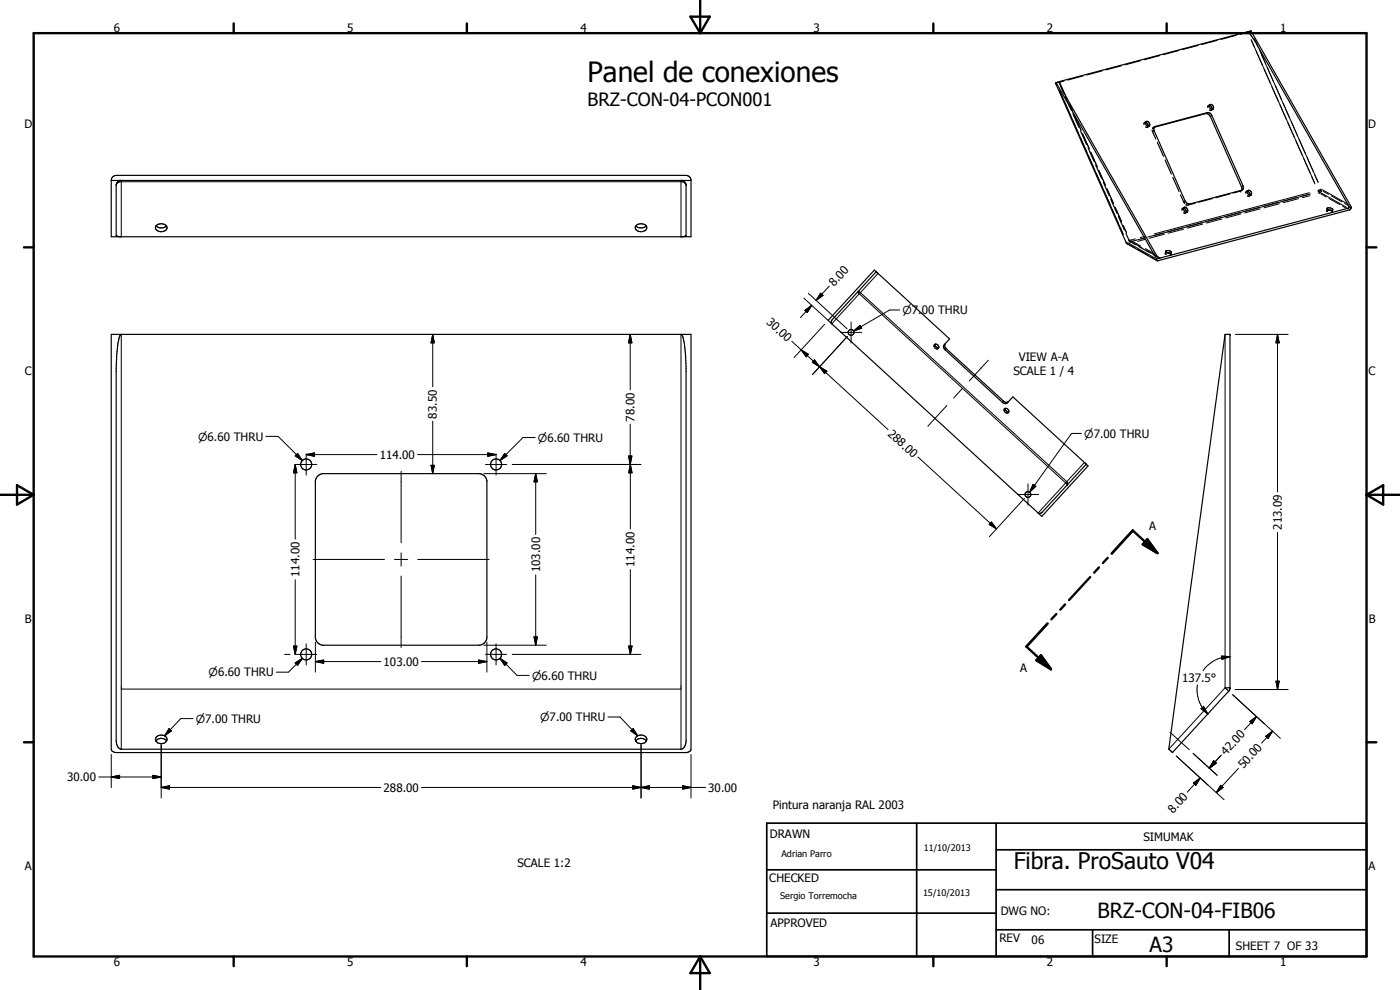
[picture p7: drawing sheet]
<svg xmlns="http://www.w3.org/2000/svg" width="420mm" height="297mm" viewBox="0 0 420 297" stroke-linecap="round" stroke-linejoin="round" font-family="sans-serif">
<g fill="none" stroke="#000" stroke-width=".3">
<path d="M375.5 11.9l19 42.9M375.5 12.1l1 2.1M376.5 11.6l1 2.2M377 15.3l1.9 4.3M377.9 14.9l1.9 4.3M378.5 16.2l17.1 38.4M318 27.1l19.1 43.2M318 24.7l1.9 4.1M318 27.3l1 2.2M319.5 30.5l1.9 4.3M321 31.2l1 2.5M321.8 35.9l2 4.4"/>
<path d="M322.4 34.5l2 4.4M322.5 34.7l2 4.4M346.1 39.5h-.1M346.3 38.2h.1M346.4 38.1h.1M346.4 39.3l-.2 .1M346.7 38l-.3 .1M362.4 33.8l-.5 .3M363.7 34.7l-.4 .3M379.3 20.7l2 4.3M380.3 20.2l1.9 4.4M381.7 26.1l2 4.3"/>
<path d="M382.7 25.7l1.9 4.3M384.1 31.5l1.9 4.3M385.1 31l1.9 4.3M386.5 36.9l1.9 4.2M387.5 36.4l1.9 4.4M34.9 55.6l.2-.6 1-.5h168.6l.9 .5 .3 .6M36.4 54.1h.1M36.4 54.1v16.9M204.4 54.1h.1M204.4 54.1v16.9M324.3 41.3l1.9 4.3M324.9 40l1.9 4.5"/>
<path d="M324.9 40.2l2 4.4M326.6 46.7l1.9 4.3M327.3 45.6l2 4.4M327.4 45.7l1.9 4.4M329.8 51.1l2 4.4M329.8 51.2l2 4.4M331.4 57.5l1.9 4.3M332.2 56.7l2 4.4-1.9-4.4M372.4 57.3h-.2M372.6 57.1h-.1M373 55.8l-.4 .2M388.9 42.2l1.9 4.4"/>
<path d="M389.4 59.2l-4.6 1.3M389.7 59.6l-4.6 1.2M389.9 41.8l1.9 4.3M391.3 47.6l1.9 4.3M392.2 47.2l2 4.3M392.8 58.3l-2.3 .6M393 57.8l-46.6 12.4M393.1 58.7l-2.2 .6M393.3 58.2l-46.7 12.4M393.6 53l1 2.2M394.7 52.6l.9 2.1M395.8 57.5l-.2-.4 .9-.3-.6 .7"/>
<path d="M395.9 57.8h.1M395.9 57.8l.1 .2M395.9 57.5l-.1 .2M396 57.4l-.1 .1M396.1 58l.2-.2 7.8 4.4M396.4 58.2l1.6 .9M396.6 57.1l-.3 .2M396.7 57.2l-.2 .3M396.9 56.9l7.2 4.1M397.1 57.4l1.6 .9M398.9 59.6l3.2 1.8M399.5 58.8l3.2 1.8"/>
<path d="M334.7 62.2l1.9 4.4M334.7 62.1l1.9 4.4M336.2 68.2l.9 2.2M337.1 67.6l1 2.2M337.1 67.7l1 2.3M338 72.8h.2M338 72.8h.1M338.1 72.7l.2 .5M338.1 72.6l-.1 .2M338.2 72.8l.1 .1M338.3 73.2h.1M338.4 73.1h.1"/>
<path d="M338.4 73.1v.1M338.6 72.9l8.1 4.6M338.9 72.1h.1M338.9 72.1l.1 .2M338.9 72.1l.3 .2M339 73.4l1.6 .9M339.2 72.4h.1M339.2 72.4l.1 .1-.2-.1M339.4 72.2l2.9 1.6M339.8 72.7l2.9 1.6M340.7 71.7l-1.4 .4M341 72.1l-1.4 .3"/>
<path d="M341.4 74.8l3.2 1.8M343.4 71.4l-2.3 .7M343.6 70.9l-1.4 .4M343.7 71.8l-2.3 .6M343.7 74.6l2.9 1.6M343.8 71.3l-1.4 .4M344.1 75.2l2.9 1.6M345.4 77.1l1.6 .9M347.4 77l.7 .4M349.2 69.9l-4.7 1.2M349.5 70.3l-4.7 1.2M354.9 68.4l-4.6 1.2"/>
<path d="M355.2 68.7l-4.6 1.3M355.4 60.5l-.2 .1M355.7 60.3l-.2 .1M356.7 61.4l-.1 .1M357 61.2l-.1 .1M361 67.2l-4.6 1.3M366.7 65.7l-4.6 1.2M372.4 64.2l-4.5 1.2M378.2 62.7l-4.6 1.2M384 61.1l-4.7 1.3M402.9 61.8l1.6 .9M403.6 61l1.6 .9"/>
<path d="M241.2 89.5l7.2 6.6M241.5 93.1l2.1-1.5-1.3 2.2zM242.6 88l11.6 10.7M243.6 91.6l-3.4 3.7M246.3 88l.7 .6-2.1 1.5zM247.5 97.3l-9.2 10M248.9 85.9l-4 4.2M252.3 99.7h6.3M255.4 96.6v6.3M256.2 99.3l1.9-1.7 .5 .9zM257.9 88.1l61.9 56.8M257.9 88.1l-8.3 9.1"/>
<path d="M258.2 87.8l62 56.7M258.2 87.8l-.4-.3-.5 .1 .6 .5M258.2 87.8l-.3 .3M263.5 82l-5.3 5.8M270 93h-3l-10.8 6.3M36.4 100.3v124.5M129.9 100.3l.4 2.6h-.9zM129.9 100.3v15.8M189.1 100.3l.5 2.6h-1zM189.1 100.3v16.7M204.4 100.3v124.5M237.6 102.4l8.3 7.6"/>
<path d="M240.4 105l2.2 1.3-.6 .8zM244.5 108l1.4 2-2.1-1.3zM245.9 110l2.2 1.4-.6 .7zM245.9 110l20.6 18.9M254.3 100.9l-10.5 11.5M284 104.6l-.3 .4M288.9 116.5l-2.7 2.9M294.5 110.3l-3.6 4M296.6 108.1l-2.1 2.3M367.7 100.3v106.1M370.7 100.3h15.9M383.4 100.3l.5 2.6h-1z"/>
<path d="M383.4 100.3v47.3M79.8 130.9h3.7l7.2 7.3M88.6 139.4l.5 2.5h-1zM88.6 136.8l.7-.7 1.4 2.1zM88.6 139.4v22.4M88.7 139.4h6.4M89.3 136.1l1.4 2.1-2.1-1.4zM91.9 136.4l2.5-.5v1zM91.9 136.2v6.3M91.9 136.4h21.2M125.3 136.4h23.6M129.4 139.6h.9l-.4 2.5z"/>
<path d="M129.9 126.4v15.7M145.7 139.4h6.3M146.4 135.9l2.5 .5-2.5 .5zM148.9 136.2v6.3M151.5 136.1l.7 .7-2.1 1.4zM153.7 139.4h38.7M160.6 131.3h-3.6l-6.9 6.9M188.6 136.8h1l-.5 2.6zM189.1 127.3l.1 31.4M189.2 139.4l.5 2.5h-1zM275.5 137.1l23.5 21.6M284.2 121.7l-5.7 6.2"/>
<path d="M301.1 120.3l-.3 .4M324.6 130h-3l-12.6 17.7M325.4 138.8l-5.2 5.7M120.4 141.4v21.5M145.2 142.1h3.6M149 142.1h14.9M160.8 142.1l.5 2.5h-1zM160.8 142.1v18.3M297.5 156.6l1.5 2.1-2.1-1.3zM305.3 148.4h6.4M307.4 149.6l-10.5 11.4M308.5 145.2v6.4"/>
<path d="M310 145.3l.8 .6-1.8 1.8zM319.8 144.9l.6 .5M319.8 144.9l-8.2 9M320.2 144.5l.3 .5-.1 .4M320.2 144.5l-.4 .4M320.4 145.4h.1M383.4 159.7v47.2M88.6 173.9v22.4M94 167.9h21.4M118.4 167.9h4M120.4 165.9v3.9M120.4 172.8v21.5"/>
<path d="M125.4 167.9h21.4M160.8 172.5v21.1M189.2 170.9v25.4M85.4 196.3h1.7M88.1 193.8h1l-.5 2.5zM88.6 198.9l2.1-1.4-1.4 2.1zM88.7 196.3h6.4M90.7 197.5l-4.1 4.2h-3.7M91.9 193.2v6.3M94.6 198.5l2.5-.5v1zM94.6 198.5h19.7M94.6 192.7v3.6"/>
<path d="M94.6 196.5v5.2M126.5 198.5h19.6M143.6 198l2.5 .5-2.5 .5zM145.2 193.6h3.6M145.7 196.3h6.3M146.1 192.7v3.6M146.1 196.5v5.2M148.9 193.2v6.3M149 193.6h14.9M150.1 197.5l2.1 1.4-.7 .7zM150.1 197.5l5.1 5.1h3.6M153.7 196.3h38.7"/>
<path d="M160.3 191.1h1l-.5 2.5zM188.7 193.8h1l-.5 2.5zM366.6 196.8l2.5 .2-2.4 .8zM369.1 197a10 10 0 0 0-7.1 3l-1 1.2M36.4 206.8h168M50.7 218.6l.8 .7-2.1 1.5zM57.9 215.6h-3.6l-4.9 5.2M182.4 215.1h3.7l5.3 5.7M189.3 219.3l.7-.7 1.4 2.2zM351.1 219.7l5.8 5.3M359.4 205.5a10.1 10.1 0 0 0 1.4 6.8l1.7 1.9M360.5 212.6l.7-.6 1.3 2.2z"/>
<path d="M367.7 206.4l1.1 .9M367.7 206.4h1.4M367.7 206.4l-16.9 18.4M368.8 207.3h.1M369.1 206.4h.1M370.7 206.9h15.9M375.1 216.5l2-1.5-1.3 2.2zM377.1 215l-3.6 3.9M379.4 217.2l-9.5-8.8 14.3 13.1M381.9 219.4l-3.3 3.6M382.9 204.4h1l-.5 2.5zM29.6 233.1h18.8"/>
<path d="M33.4 233.1l2.5-.5v1zM33.4 226.4v9.9M45.9 232.6l2.5 .5-2.5 .5zM48.4 236.3l2.5-.5v1zM48.4 223.4v16M48.4 236.3h65.9M126.5 236.3h85.2M189.9 235.8l2.5 .5-2.5 .5zM189.9 235.8l5 1v-1l-5 1zM192.4 236.3l2.5-.5v1zM192.4 223.4v16M204.9 235.8l2.5 .5-2.5 .5z"/>
<path d="M207.4 226.4v13M358.1 226.1l7.2 6.5M358.2 234.9l2-1.5-1.3 2.2zM360.2 233.4l-3.9 4.3M362.5 235.6l-9.5-8.7 14.4 13M364.2 228.3l.8 .7-2.1 1.5zM364.3 228.3l.7 .7-2.1 1.5zM365 229l-.8-.7-1.3 2.2M365 229l-2.1 1.5M365 229l-.7-.7-1.4 2.2M366.3 226.8l-3.4 3.7M366.3 235.6l.8 .7-2.1 1.5z"/>
<path d="M366.6 226.5l-2 2.1M371.7 230.5l-6.7 7.3M379.8 220.9l2.1-1.5-1.3 2.2z"/>
</g>
<g fill="none" stroke="#000" stroke-width=".35">
<path d="M336.5 19.7l-4.6 1.3M342.3 18.2l-4.6 1.2M348 16.7l-4.6 1.2M353.8 15.2l-4.6 1.2M359.5 13.6l-4.6 1.3M365.3 12.1l-4.6 1.2M371 10.6l-4.6 1.2M374.4 9.5l.2 .1M374.4 9.5l-56.4 15M374.6 9.6l2.2 3.1 27.8 48.7 .2 .6-.2 .5M374.6 9.6l-2.4 .7M374.8 9.6h-.2"/>
<path d="M375.1 9.4h.1M375.4 9.3l30.2 52.9M375.4 9.3l-1 .2M375.4 9.3l-.3 .1M316.8 24.9h.1M316.8 24.9l21.2 47.9 9.2 5.4M316.9 24.8l-.1 .1M316.9 24.8l30.2 52.9M318 24.5l1.2 3.4M318 24.5l-1.1 .3M318.4 26l1.7 3.3 26.9 47.2 .6 .7 .5 .2M319.3 24.3l-2.4 .6"/>
<path d="M319.7 29l1.8 4.1M322 34.1l1.8 4.1M324.3 39.2l1.8 4.1M325 22.8l-4.5 1.2M330.8 21.3l-4.6 1.2M343.3 37.3a.6 .6 0 0 1 .6-.7 .6 .6 0 0 1 .6 .7v.8M343.7 36.7h-.2M343.9 36.6a.8 .8 0 0 1 1 .2 .8 .8 0 0 1-.1 1.1 .92 .92 0 0 1-.9-1.3zM344 36.4l-.2 .2M344.5 38.1l-.3 .1-.4-.1M344.5 38.1h-.1M344.8 37.8l-.1 .2"/>
<path d="M345.8 39.1l1.1 2.6M346.3 38.2l-.4 .4M346.4 38.2l15.5-4.1 .8 .1 .6 .8 9.3 21 .1 .7-.3 .6M346.6 38l-.3 .4 .1 .9 9.3 21 .6 .7 .7 .2 15.7-4.1 .4-.3-.1-1.1-9.3-21-.6-.7-.7-.2-16 4.3M362.7 31.7a.86 .86 0 0 1 .9 .4 .86 .86 0 0 1-.2 1l-.4-.1M362.7 31.7l-.2 .6M362.8 31.6l-.1 .1M363 31.5a.93 .93 0 0 0 1.1 1.3M363 31.5a.85 .85 0 0 1 1 .2 .85 .85 0 0 1 .1 1.1M363.1 31.4l-.1 .1M363.7 33l-.2 .1M364 32.8l-.1 .1"/>
<path d="M33.4 54.1v16.9h174v-16.9M33.4 54.1h174M33.4 54.1l.4-1 1.1-.5h171l1.1 .5 .4 1M36.1 54.1l-.7 .4-.5 1v15.2l1.3 .3M204.7 54.1l.7 .4 .5 .9v15.3l-1.3 .3M326.5 44.4l1.9 4.1M328.8 49.5l1.9 4.1M331.1 54.7l1.8 4.1M333.4 59.8l1.8 4.1M347.3 42.7l1.9 4.2M349.7 48l1.8 4.2M352 53.3l1.9 4.1"/>
<path d="M354.3 58.5l1.2 2.6M363.9 59.6l-4.2 1.1M369.1 58.2l-4.2 1.1M372.4 57.3l-2.3 .6M374.1 57.4a.89 .89 0 0 1 .9 .4 .89 .89 0 0 1 0 1M374.1 57.4l-.2 .6M374.2 57.3l-.1 .1M374.3 58.8h.7M374.4 57.3a.76 .76 0 0 1 1.1 .3 .76 .76 0 0 1-.3 1l-.8-.6zM375.1 58.7l-.1 .1M46.9 67.8a2.25 2.25 0 0 0 3 0M46.9 67.7a1.85 1.85 0 0 1 1.9-.6 1.85 1.85 0 0 1 1.3 1.4 1.93 1.93 0 0 1-1.8 1 1.93 1.93 0 0 1-1.7-1.2z"/>
<path d="M190.8 67.8a2.29 2.29 0 0 0 3.2 0M190.9 67.7a1.99 1.99 0 0 1 3.2 .6 1.92 1.92 0 0 1-1.6 1.2 1.92 1.92 0 0 1-1.8-1zM335.6 64.9l1.9 4.1M337.9 70.1l1 2.2M339 72.4l1.9 1M341.7 74l3.5 1.9M346.1 76.4l1.7 .9M347.1 77.7l.1 .5M348.1 77.4l-1 .3M349.8 75.8l-.1 .3 .3 .2M349.9 75.4l-.1 .2M350.8 75.9l-1.1 .1"/>
<path d="M351 75.9h.5l.1-.3-.7-.4h-.9v.4l1.4 .8M351.4 76.4l-.3 .2M351.5 76.2l-.1 .2M351.6 75.7l-.1 .2M354.9 62.5a.88 .88 0 0 1 .9 .4 .88 .88 0 0 1 0 1M354.9 62.5l-.2 .6M355.1 62.4l-.2 .1M355.2 63.8l.6 .1M355.2 62.4a.99 .99 0 0 0 .9 1.3M355.2 62.3a.82 .82 0 0 1 1.1 .3 .82 .82 0 0 1-.2 1.1M355.4 62.2l-.2 .2M355.9 63.8l-.1 .1"/>
<path d="M356.3 63.6l-.2 .1M358.7 61l-2.1 .5-.6-.1M398.2 63l-.1 .2M398.2 62.8l.1-.4h.8l.9 .5M398.3 62.6l.4 .4M398.7 63l.5 .1M398.7 63l-.6 .2 .2 .3M398.7 63l1 .3 .1 .3-.3 .2M399.9 63.4l-.1 .2M400 62.9l-.6 .2M400 62.9v.2M404.6 62.5l-56.5 14.9"/>
<path d="M405.6 62.2l-.7 .8-57.7 15.2M405.6 62.2l-1 .3M249.6 97.2l62 56.7M263 81.5l-.6-.5-13.9 15.1 1.1 1.1M263 81.5v.1M263 81.5l-13.2 14.3a.96 .96 0 0 0-.2 1.4M263 81.6l22 20.1-1.8 2.1 .3 1 17.3 15.9a1.16 1.16 0 0 0 1.5 .2l1.7-1.8 22 20.2M33.4 100.3h174l-.1 124.9-.9 .5-.5 .1h-171l-1.1-.3-.4-.7zM36.4 100.3a5.4 5.4 0 0 0-1.1 3.9l-.4 6.4v111.6a2.37 2.37 0 0 0 1.5 2.6h168a2.09 2.09 0 0 0 1.5-2.3v-112.6l-.5-6.3a4.7 4.7 0 0 0-1-3.3M280.3 103.5a.77 .77 0 0 1 1.2 0 .77 .77 0 0 1-.2 1.2 .97 .97 0 0 1-1-1.2zM280.7 103.3l.3 .8 .8 .2M283.7 103.1a1.14 1.14 0 0 0 .3 1.5l17.1 15.7a1.1 1.1 0 0 0 1.6 .2"/>
<path d="M367.7 100.3h1.4v106.3l-.1 .5-17.1 18.7-1.1-1zM301.4 122.7a.75 .75 0 0 1 1.2 .2 .75 .75 0 0 1-.4 1.1 .92 .92 0 0 1-.8-1.3zM301.7 122.6a1.01 1.01 0 0 0 1.1 1M326 139.3l.5 .5-13.8 15.1-1.1-1M326 139.3l-13.2 14.3-.6 .5-.6-.2M95.2 143l.9-.7 .7-.2h47.2a2.53 2.53 0 0 1 2.1 2.1v47.2a2.52 2.52 0 0 1-2.1 2.2h-47.2a2.52 2.52 0 0 1-2.2-2.2v-47.2zM46.8 222.3a2 2 0 0 1 3.2 0M46.9 221.1a2 2 0 0 1 3.2 .5 1.75 1.75 0 0 1-1.2 1.5 1.75 1.75 0 0 1-1.8-.4l-.5-.9zM190.8 222.3a2 2 0 0 1 3.2 0M190.9 221.1a1.9 1.9 0 0 1 3.2 .7 1.77 1.77 0 0 1-1.8 1.3 1.77 1.77 0 0 1-1.6-1.5z"/>
<circle cx="255.4" cy="99.7" r=".87"/>
<circle cx="91.9" cy="139.3" r="1.66"/>
<circle cx="148.9" cy="139.3" r="1.65"/>
<circle cx="308.5" cy="148.4" r=".87"/>
<circle cx="91.9" cy="196.3" r="1.67"/>
<circle cx="148.9" cy="196.3" r="1.66"/>
</g>
<g fill="#000">
<circle cx="374.8" cy="9.6" r=".18"/>
<circle cx="316.8" cy="24.9" r=".18"/>
<circle cx="346.3" cy="38.2" r=".18"/>
<circle cx="372.4" cy="57.3" r=".18"/>
<circle cx="339" cy="72.4" r=".18"/>
<circle cx="356" cy="61.4" r=".18"/>
<circle cx="263" cy="81.5" r=".18"/>
<circle cx="369.1" cy="100.3" r=".18"/>
<circle cx="326" cy="139.2" r=".18"/>
</g>
<g fill="none" stroke="#000" stroke-width=".71">
<path d="M10.1 9.9h400v277.1h-400zM70.1 7v2.9M140.1 7v2.9M207.2 5h5.8l-2.9 4.9zM210.1 0v9.9M280.1 7v2.9M350.1 7v2.9M7.2 74.2h2.9M410.1 74.2h3M.1 148.5h10M5.1 145.6l5 2.9-5 2.9zM410.1 148.5h10"/>
<path d="M410.1 148.5l5-2.9v5.8zM327.2 173.1l-6.4 6.9M329.8 170.3l-1.4 1.5M332.4 167.4l-1.4 1.6M344.3 161.8l3 4.1-4.3-2.6zM347.3 165.9l-7.3-6.7-6.3 6.9M312.4 196.6l3 4.2-4.3-2.7zM314.4 187.1l-6.4 6.9 7.4 6.8M317 184.2l-1.5 1.6M319.6 181.4l-1.4 1.5M7.2 222.7h2.9M410.1 222.7h3"/>
<path d="M70.1 287v2.9M140.1 287v2.9M210.1 287v10M210.1 287l2.9 5h-5.8zM280.1 287v2.9M350.1 287v2.9"/>
</g>
<path d="M230.1 247h180v40h-180zM275.1 247v40M298.9 255h111.2M298.9 247v40M230.1 274h68.8M230.1 261h68.8M298.9 279h111.2M298.9 267h111.2M327.9 279v8M368.9 279v8" fill="none" stroke="#000" stroke-width=".51"/>
<g fill="#000">
<path d="M241.5 93.1l2.1-1.5-1.3 2.2zM246.3 88l.7 .6-2.1 1.5zM256.2 99.3l1.9-1.7 .5 .9zM129.9 100.3l.4 2.6h-.9zM189.1 100.3l.5 2.6h-1zM240.4 105l2.2 1.3-.6 .8zM244.5 108l1.4 2-2.1-1.3zM245.9 110l2.2 1.4-.6 .7zM383.4 100.3l.5 2.6h-1zM89.3 136.1l1.4 2.1-2.1-1.4zM91.9 136.4l2.5-.5v1zM129.4 139.6h.9l-.4 2.5z"/>
<path d="M146.4 135.9l2.5 .5-2.5 .5zM151.5 136.1l.7 .7-2.1 1.4zM188.6 136.8h1l-.5 2.6zM88.6 139.4l.5 2.5h-1zM160.8 142.1l.5 2.5h-1zM189.2 139.4l.5 2.5h-1zM297.5 156.6l1.5 2.1-2.1-1.3zM310 145.3l.8 .6-1.8 1.8zM344.3 161.8l3 4.1-4.3-2.6zM88.1 193.8h1l-.5 2.5zM88.6 198.9l2.1-1.4-1.4 2.1zM94.6 198.5l2.5-.5v1z"/>
<path d="M143.6 198l2.5 .5-2.5 .5zM150.1 197.5l2.1 1.4-.7 .7zM160.3 191.1h1l-.5 2.5zM188.7 193.8h1l-.5 2.5zM312.4 196.6l3 4.2-4.3-2.7zM366.6 196.8l2.5 .2-2.4 .8zM50.7 218.6l.8 .7-2.1 1.5zM189.3 219.3l.7-.7 1.4 2.2zM360.5 212.6l.7-.6 1.3 2.2zM375.1 216.5l2-1.5-1.3 2.2zM382.9 204.4h1l-.5 2.5zM33.4 233.1l2.5-.5v1z"/>
<path d="M45.9 232.6l2.5 .5-2.5 .5zM48.4 236.3l2.5-.5v1zM189.9 235.8l2.5 .5-2.5 .5zM192.4 236.3l2.5-.5v1zM204.9 235.8l2.5 .5-2.5 .5zM358.2 234.9l2-1.5-1.3 2.2zM364.2 228.3l.8 .7-2.1 1.5zM364.3 228.3l.7 .7-2.1 1.5zM366.3 235.6l.8 .7-2.1 1.5zM379.8 220.9l2.1-1.5-1.3 2.2z"/>
</g>
<text font-size="8.4" x="176.3" y="24.5">Panel de conexiones</text>
<text font-size="6.9" x="304.2" y="260.7">Fibra. ProSauto V04</text>
<g font-size="6.3">
<text x="329.4" y="275.4">BRZ-CON-04-FIB06</text>
<text x="345" y="285.6">A3</text>
</g>
<text font-size="5.5" x="176.3" y="31.9">BRZ-CON-04-PCON001</text>
<g font-size="3.5">
<text x="34.2" y="9.6">6</text>
<text x="104.2" y="9.6">5</text>
<text x="174.2" y="9.6">4</text>
<text x="244.2" y="9.6">3</text>
<text x="314.2" y="9.6">2</text>
<text x="384.2" y="9.6">1</text>
<text x="7.3" y="38.4">D</text>
<text x="410.6" y="38.4">D</text>
<text x="250.3" y="86.1" transform="rotate(-48 250.3 86.1)">8.00</text>
<text x="229.8" y="97" transform="rotate(42 229.8 97)">30.00</text>
<text x="7.4" y="112.6">C</text>
<text x="304.2" y="112.6">SCALE 1 / 4</text>
<text x="305.8" y="108.4">VIEW A-A</text>
<text x="410.7" y="112.6">C</text>
<text x="131.1" y="125.6" transform="rotate(-90 131.1 125.6)">83.50</text>
<text x="190.4" y="126.5" transform="rotate(-90 190.4 126.5)">78.00</text>
<text x="266.3" y="130.4" transform="rotate(42 266.3 130.4)">288.00</text>
<text x="113.9" y="137.7">114.00</text>
<text x="344.9" y="159">A</text>
<text x="384.7" y="158.9" transform="rotate(-90 384.7 158.9)">213.09</text>
<text x="89.9" y="173.1" transform="rotate(-90 89.9 173.1)">114.00</text>
<text x="162.1" y="171.7" transform="rotate(-90 162.1 171.7)">103.00</text>
<text x="190.4" y="170.1" transform="rotate(-90 190.4 170.1)">114.00</text>
<text x="7.4" y="186.9">B</text>
<text x="410.8" y="186.9">B</text>
<text x="115.1" y="199.8">103.00</text>
<text x="306.1" y="201.5">A</text>
<text x="354.8" y="204.6">137.5°</text>
<text x="368" y="226.8" transform="rotate(-48 368 226.8)">42.00</text>
<text x="373.2" y="230.8" transform="rotate(-47 373.2 230.8)">50.00</text>
<text x="20.2" y="234.4">30.00</text>
<text x="115.1" y="237.5">288.00</text>
<text x="212.5" y="237.5">30.00</text>
<text x="231.9" y="242.8">Pintura naranja RAL 2003</text>
<text x="352.1" y="244.1" transform="rotate(-48 352.1 244.1)">8.00</text>
<text x="231" y="251.5">DRAWN</text>
<text x="343.1" y="252.3">SIMUMAK</text>
<text x="7.4" y="261.1">A</text>
<text x="155.3" y="260.2">SCALE 1:2</text>
<text x="410.7" y="261.1">A</text>
<text x="230.9" y="264.6">CHECKED</text>
<text x="300.3" y="274.5">DWG NO:</text>
<text x="231.3" y="278.3">APPROVED</text>
<text x="299.9" y="282.6">REV</text>
<text x="309.6" y="283.3">06</text>
<text x="328.5" y="283.1">SIZE</text>
<text x="370.9" y="285.1">SHEET 7 OF 33</text>
<text x="34.2" y="289.9">6</text>
<text x="104.2" y="289.9">5</text>
<text x="174.2" y="289.9">4</text>
<text x="244.2" y="289.9">3</text>
<text x="314.2" y="289.9">2</text>
<text x="384.2" y="289.9">1</text>
</g>
<g font-size="3.3">
<text x="270.8" y="94.3">n7.00 THRU</text>
<text x="325.4" y="131.4">n7.00 THRU</text>
<text x="59.5" y="132.2">n6.60 THRU</text>
<text x="161.4" y="132.6">n6.60 THRU</text>
<text x="62.6" y="202.9">n6.60 THRU</text>
<text x="159.7" y="203.9">n6.60 THRU</text>
<text x="58.7" y="216.9">n7.00 THRU</text>
<text x="162.1" y="216.5">n7.00 THRU</text>
</g>
<g font-size="2.7">
<text x="234.5" y="257.1">Adrian Parro</text>
<text x="277.2" y="255.3">11/10/2013</text>
<text x="234.1" y="269.7">Sergio Torremocha</text>
<text x="277" y="268.7">15/10/2013</text>
</g>
</svg>
